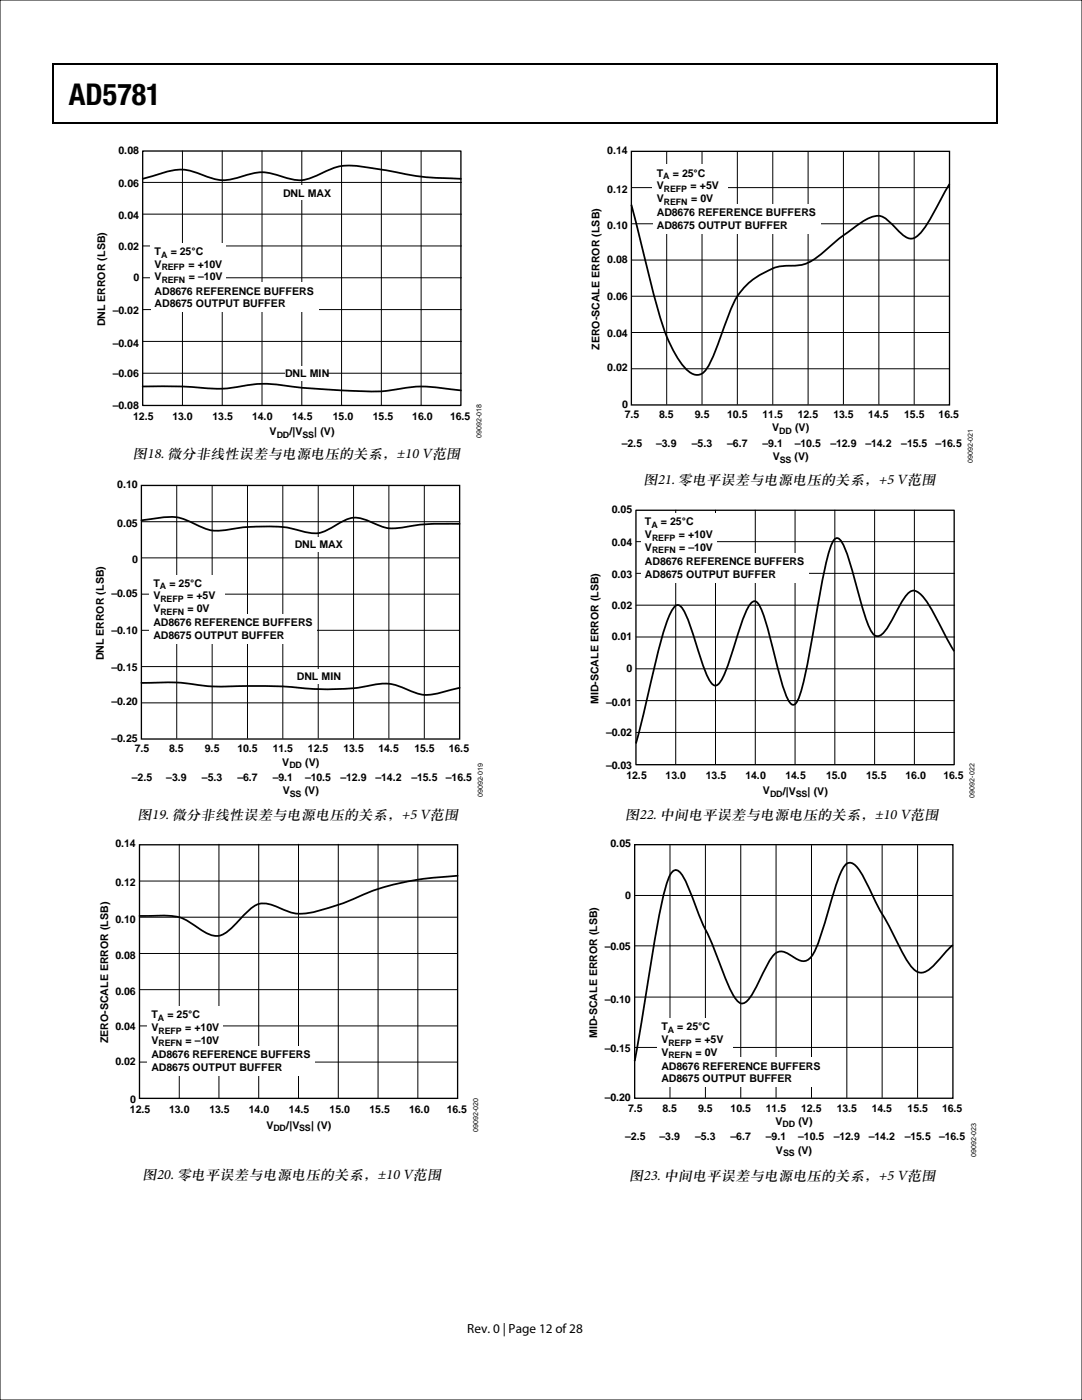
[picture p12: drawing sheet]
<svg xmlns="http://www.w3.org/2000/svg" width="216mm" height="279mm" viewBox="0 0 216 279" stroke-linecap="round" stroke-linejoin="round" font-family="sans-serif">
<path d="M10.5 12.7h.3v1h-.3zM198.8 12.7h.2v1h-.2zM198.8 12.7h.2v.3h-.2zM198.8 24.4h.2v.3h-.2z" fill="#000"/>
<path d="M10.5 12.8h188.3M10.7 13.7v11M198.9 13.7v11M10.5 24.5h188.3" fill="none" stroke="#000" stroke-width=".25"/>
<g fill="none" stroke="#000" stroke-width=".2">
<path d="M28.5 36.4h63.6M36.4 30.1v50.7M44.3 30.1v50.7M52.3 30.1v50.7M60.2 30.1v50.7M68.2 30.1v50.7M76.1 30.1v50.7M84 30.1v50.7M28.5 55.4h63.6M28.5 49.1h63.6M28.5 42.7h63.6M28.5 74.5h63.6"/>
<path d="M28.5 68.1h63.6M28.5 61.8h63.6"/>
</g>
<g fill="#fff">
<path d="M30.1 56.4h33.5v5.9h-33.5z"/>
<path d="M30.1 48.6h14.9v10.5h-14.9z"/>
<path d="M56.3 37.1h9.9v2.8h-9.9z"/>
<path d="M57 73.1h8.5v2.8h-8.5z"/>
</g>
<path d="M28.5 30.1h63.5v50.8h-63.5z" fill="none" stroke="#000" stroke-width=".26"/>
<path d="M28.5 35.7l.9-.2a24.5 24.5 0 0 1 7-1.7l1.8 .3 1.7 .6a9.5 9.5 0 0 0 8 .6 10.4 10.4 0 0 1 8.8 .1 7.5 7.5 0 0 0 7-.6 11.6 11.6 0 0 1 8.9-1.5l4.4 .7a62 62 0 0 0 15 1.7M28.5 77.1a118.9 118.9 0 0 1 15 .5l2.6-.2a29.2 29.2 0 0 1 13.2-.1l3.6 .3a127.6 127.6 0 0 0 14.1 .4l.9-.1a28.5 28.5 0 0 1 12.3-.2l1.8 .2" fill="none" stroke="#000" stroke-width=".35"/>
<g fill="none" stroke="#000" stroke-width=".2">
<path d="M35.3 97v50.4M42.3 97v50.4M49.4 97v50.4M56.4 97v50.4M63.5 97v50.4M70.5 97v50.4M77.6 97v50.4M84.7 97v50.4M28.2 118.6h63.5M28.2 111.3h63.5M28.2 104.1h63.5M28.2 133h63.5"/>
<path d="M28.2 125.8h63.5M28.2 140.3h63.5"/>
</g>
<g fill="#fff">
<path d="M29.8 122.6h33.5v5.8h-33.5z"/>
<path d="M29.8 114.7h15v10.6h-15z"/>
</g>
<path d="M28.2 96.9h63.5v50.6h-63.5z" fill="none" stroke="#000" stroke-width=".26"/>
<g fill="#fff">
<path d="M58.7 107.2h9.9v2.8h-9.9z"/>
<path d="M59.3 133.6h8.6v2.8h-8.6z"/>
</g>
<path d="M28.2 103.8l.8-.1a20.5 20.5 0 0 1 7.1-.3l2.3 1a9.2 9.2 0 0 0 7.1 1.3 40.7 40.7 0 0 1 12.5-.3l1.6 .4a7 7 0 0 0 7.1-.8l.7-.4a5.5 5.5 0 0 1 6.3-.6l.8 .4a8.2 8.2 0 0 0 6.3 .8 45.8 45.8 0 0 1 10.9-.7M28.2 136.3a52.2 52.2 0 0 1 13.4 .6l2.5 .1a136.6 136.6 0 0 1 19.4 .5h3.6a34.9 34.9 0 0 0 8.2-1 9.6 9.6 0 0 1 6.3 1.2 7.7 7.7 0 0 0 6.2 .6l3.9-1" fill="none" stroke="#000" stroke-width=".35"/>
<g fill="none" stroke="#000" stroke-width=".2">
<path d="M27.8 175.8h63.5M35.8 168.4v50.8M43.7 168.4v50.8M51.6 168.4v50.8M59.6 168.4v50.8M67.5 168.4v50.8M75.4 168.4v50.8M83.4 168.4v50.8M27.8 197.5h63.5M27.8 190.3h63.5M27.8 183h63.5M27.8 212h63.5"/>
<path d="M27.8 204.7h63.5"/>
</g>
<g fill="#fff">
<path d="M29.4 208.8h33.5v5.8h-33.5z"/>
<path d="M29.4 200.9h15v10.5h-15z"/>
</g>
<path d="M27.8 168.6h63.5v50.6h-63.5z" fill="none" stroke="#000" stroke-width=".26"/>
<path d="M91.3 174.8a55.1 55.1 0 0 0-19.4 4 45.3 45.3 0 0 1-11.5 3.5 9 9 0 0 1-4.8-1.2 5.1 5.1 0 0 0-4.7-.4l-1.4 1.1-2.2 2.3a8.5 8.5 0 0 1-3.6 2.7 7.2 7.2 0 0 1-4.8-2 8.9 8.9 0 0 0-6.7-2.1l-4.4 .1" fill="none" stroke="#000" stroke-width=".35"/>
<g fill="none" stroke="#000" stroke-width=".2">
<path d="M126 37.4h63.5M133 30.3v50.4M140.1 30.3v50.4M147.1 30.3v50.4M154.2 30.3v50.4M161.2 30.3v50.4M168.3 30.3v50.4M175.4 30.3v50.4M182.4 30.3v50.4M126 59.1h63.5M126 51.9h63.5M126 44.7h63.5"/>
<path d="M126 73.6h63.5M126 66.4h63.5"/>
</g>
<g fill="#fff">
<path d="M130.2 40.8h33.5v5.8h-33.5z"/>
<path d="M130.2 32.9h15.1v10.5h-15.1z"/>
</g>
<path d="M126 30.2h63.5v50.6h-63.5z" fill="none" stroke="#000" stroke-width=".26"/>
<path d="M189.5 36.7l-.7 1.1a61.8 61.8 0 0 1-5.1 8.7 2.2 2.2 0 0 1-3.4 .5l-1.4-1.3a10.9 10.9 0 0 0-2.8-2.5 4.2 4.2 0 0 0-3.8 .9l-1.6 1.1a66.9 66.9 0 0 0-7.3 5.9 7.7 7.7 0 0 1-6 1.9 10.4 10.4 0 0 0-6 2 13.5 13.5 0 0 0-5.9 7.5 88.4 88.4 0 0 1-4.3 10.8 2.24 2.24 0 0 1-3.7 .9 20.9 20.9 0 0 1-5.3-9.4l-1.8-6.1-4.4-17.8" fill="none" stroke="#000" stroke-width=".35"/>
<g fill="none" stroke="#000" stroke-width=".2">
<path d="M126.9 114.4h63.7M126.9 108.1h63.7M134.8 101.7v50.8M142.8 101.7v50.8M150.7 101.7v50.8M158.6 101.7v50.8M166.6 101.7v50.8M174.5 101.7v50.8M182.5 101.7v50.8M126.9 139.8h63.7M126.9 133.5h63.7M126.9 127.1h63.7"/>
<path d="M126.9 120.8h63.7M126.9 146.2h63.7"/>
</g>
<g fill="#fff">
<path d="M127.9 110.4h33.5v5.8h-33.5z"/>
<path d="M127.9 102.4h15v10.6h-15z"/>
</g>
<path d="M126.9 101.8h63.5v50.8h-63.5z" fill="none" stroke="#000" stroke-width=".26"/>
<path d="M190.4 130l-4-7.4a13.7 13.7 0 0 0-3.3-4.5l-.6-.2-.7 .1a7.3 7.3 0 0 0-2.4 3.1l-1.2 2.3a9.8 9.8 0 0 1-2.5 3.4l-.6 .2-.6-.2a9 9 0 0 1-2-4.1l-2.4-8.8a20.8 20.8 0 0 0-2.5-6.2l-.5-.3-.5 .2a12 12 0 0 0-1.8 4.8l-1.3 6.7a261.2 261.2 0 0 1-3.5 18.4l-.9 2.5-.5 .5-.5 .2-.4-.4a32.8 32.8 0 0 1-3-9l-1.5-5.8a16.5 16.5 0 0 0-2-5.2l-.5-.3-.5 .1a8.9 8.9 0 0 0-2.1 4l-2.2 6.6a18.6 18.6 0 0 1-2.6 5.9l-.5 .2-.6-.2a11 11 0 0 1-2.1-4.3l-2.1-6.6a14.5 14.5 0 0 0-2.1-4.6l-.5-.4-.6 .2a8.1 8.1 0 0 0-1.8 3.5 426.3 426.3 0 0 0-5.6 22.3l-.5 1.7" fill="none" stroke="#000" stroke-width=".35"/>
<path d="M126.6 178.7h63.5M133.7 168.7v50.4M140.8 168.7v50.4M147.8 168.7v50.4M154.9 168.7v50.4M161.9 168.7v50.4M169 168.7v50.4M176 168.7v50.4M183.1 168.7v50.4M126.6 199h63.5M126.6 188.8h63.5M126.6 209h63.5" fill="none" stroke="#000" stroke-width=".2"/>
<g fill="#fff">
<path d="M131.1 211.1h33.6v5.9h-33.6z"/>
<path d="M131.1 203.2h15.1v10.6h-15.1z"/>
</g>
<path d="M126.6 168.6h63.5v50.6h-63.5z" fill="none" stroke="#000" stroke-width=".26"/>
<path d="M190.1 188.6l-2.7 3a8.4 8.4 0 0 1-2.9 2.4 2.21 2.21 0 0 1-2.6-1 59.4 59.4 0 0 1-4.7-8.5 78.4 78.4 0 0 1-4.7-9 7.7 7.7 0 0 0-2.3-3.2l-.6-.1-.6 .2a8.4 8.4 0 0 0-2 3.7l-.5 1.6a100.4 100.4 0 0 1-4.1 12.4 2.27 2.27 0 0 1-3 1.5l-1.3-.7a3.8 3.8 0 0 0-2.6-1 4.3 4.3 0 0 0-2.4 2.6l-1.7 3.5a13.8 13.8 0 0 1-2.4 3.8l-.6 .4h-.6a5.6 5.6 0 0 1-2.1-2.8l-1.1-2.5a100.4 100.4 0 0 0-4.8-11.6l-2-5.2a14.4 14.4 0 0 0-2.1-4l-.5-.4-.5-.1a4.1 4.1 0 0 0-1.7 2.9 250.1 250.1 0 0 0-4.5 24.3l-1.9 11" fill="none" stroke="#000" stroke-width=".35"/>
<path d="M0 0h215.9v279.4h-215.9z" fill="none" stroke="#000" stroke-width=".2"/>
<text font-size="6" fill="#040000" x="13.8" y="21">AD5781</text>
<g font-size="2.9" fill="#060001">
<text x="26.5" y="91.4">图18. 微分非线性误差与电源电压的关系，±10 V范围</text>
<text x="128.4" y="96.6">图21. 零电平误差与电源电压的关系，+5 V范围</text>
<text x="27.4" y="163.5">图19. 微分非线性误差与电源电压的关系，+5 V范围</text>
<text x="124.8" y="163.4">图22. 中间电平误差与电源电压的关系，±10 V范围</text>
<text x="28.4" y="235.2">图20. 零电平误差与电源电压的关系，±10 V范围</text>
<text x="125.5" y="235.5">图23. 中间电平误差与电源电压的关系，+5 V范围</text>
</g>
<text font-size="2.6" x="93.2" y="266">Rev. 0 | Page 12 of 28</text>
<g font-size="2.1">
<text x="23.7" y="30.7">0.08</text>
<text x="121.2" y="30.7">0.14</text>
<text x="131.1" y="35.2">T</text>
<text x="134.3" y="35.2">= 25°C</text>
<text x="23.7" y="37.3">0.06</text>
<text x="56.5" y="39.3">DNL MAX</text>
<text x="121.2" y="38.4">0.12</text>
<text x="131.1" y="40.3">V</text>
<text x="131.1" y="37.8">V</text>
<text x="137.8" y="37.8">= +5V</text>
<text x="137.9" y="40.3">= 0V</text>
<text x="23.7" y="43.8">0.04</text>
<text x="121.2" y="45.7">0.10</text>
<text x="131.1" y="43.1">AD8676 REFERENCE BUFFERS</text>
<text x="131.1" y="45.7">AD8675 OUTPUT BUFFER</text>
<text x="23.7" y="49.9">0.02</text>
<text x="30.9" y="50.9">T</text>
<text x="30.9" y="53.4">V</text>
<text x="34.1" y="50.9">= 25°C</text>
<text x="37.6" y="53.4">= +10V</text>
<text x="121.2" y="52.6">0.08</text>
<text x="26.6" y="56">0</text>
<text x="30.9" y="56">V</text>
<text x="30.9" y="58.8">AD8676 REFERENCE</text>
<text x="37.7" y="56">= –10V</text>
<text x="52.7" y="58.8">BUFFERS</text>
<text x="121.2" y="59.8">0.06</text>
<text x="21" y="65.1" transform="rotate(-90 21 65.1)">DNL ERROR (LSB)</text>
<text x="22.5" y="62.6">–0.02</text>
<text x="30.9" y="61.3">AD8675 OUTPUT BUFFER</text>
<text x="22.5" y="69.2">–0.04</text>
<text x="119.7" y="69.8" transform="rotate(-90 119.7 69.8)">ZERO-SCALE ERROR (LSB)</text>
<text x="121.2" y="67.2">0.04</text>
<text x="22.5" y="75.3">–0.06</text>
<text x="56.9" y="75.2">DNL MIN</text>
<text x="121.2" y="74.1">0.02</text>
<text x="22.5" y="81.7">–0.08</text>
<text x="26.6" y="83.8">12.5</text>
<text x="34.4" y="83.8">13.0</text>
<text x="42.4" y="83.8">13.5</text>
<text x="50.3" y="83.8">14.0</text>
<text x="58.3" y="83.8">14.5</text>
<text x="66.4" y="83.8">15.0</text>
<text x="74.4" y="83.8">15.5</text>
<text x="82.3" y="83.8">16.0</text>
<text x="89.8" y="83.8">16.5</text>
<text x="124.1" y="81.4">0</text>
<text x="124.7" y="83.5">7.5</text>
<text x="131.5" y="83.5">8.5</text>
<text x="138.6" y="83.5">9.5</text>
<text x="145.1" y="83.5">10.5</text>
<text x="152.2" y="83.5">11.5</text>
<text x="159.2" y="83.5">12.5</text>
<text x="166.3" y="83.5">13.5</text>
<text x="173.3" y="83.5">14.5</text>
<text x="180.4" y="83.5">15.5</text>
<text x="187.3" y="83.5">16.5</text>
<text x="53.8" y="86.9">V</text>
<text x="57.8" y="86.9">/|V</text>
<text x="62.7" y="86.9">| (V)</text>
<text x="124.1" y="89.2">–2.5</text>
<text x="130.9" y="89.2">–3.9</text>
<text x="138.1" y="89.2">–5.3</text>
<text x="145.1" y="89.2">–6.7</text>
<text x="152.2" y="89.2">–9.1</text>
<text x="154.1" y="86.1">V</text>
<text x="158.6" y="89.2">–10.5</text>
<text x="158.6" y="86.1">(V)</text>
<text x="165.7" y="89.2">–12.9</text>
<text x="172.7" y="89.2">–14.2</text>
<text x="179.8" y="89.2">–15.5</text>
<text x="186.7" y="89.2">–16.5</text>
<text x="154.2" y="91.9">V</text>
<text x="158.6" y="91.9">(V)</text>
<text x="23.4" y="97.3">0.10</text>
<text x="23.4" y="105.1">0.05</text>
<text x="122.1" y="102.4">0.05</text>
<text x="128.7" y="104.8">T</text>
<text x="128.7" y="107.4">V</text>
<text x="131.9" y="104.8">= 25°C</text>
<text x="135.4" y="107.4">= +10V</text>
<text x="26.4" y="112.4">0</text>
<text x="58.8" y="109.4">DNL MAX</text>
<text x="122.1" y="109">0.04</text>
<text x="128.7" y="109.9">V</text>
<text x="128.7" y="112.7">AD867</text>
<text x="135.2" y="112.7">6 REFERENCE BUFFERS</text>
<text x="135.5" y="109.9">= –10V</text>
<text x="22.2" y="119.2">–0.05</text>
<text x="30.6" y="117.1">T</text>
<text x="30.6" y="119.6">V</text>
<text x="33.8" y="117.1">=</text>
<text x="35.6" y="117.1">25°C</text>
<text x="37.3" y="119.6">= +5V</text>
<text x="122.1" y="115.4">0.03</text>
<text x="128.7" y="115.3">AD867</text>
<text x="135.1" y="115.3">5 OUTPUT BUFFER</text>
<text x="30.6" y="125">AD8676 REFERENCE BUFFERS</text>
<text x="30.6" y="122.2">V</text>
<text x="37.4" y="122.2">= 0V</text>
<text x="122.1" y="121.6">0.02</text>
<text x="20.7" y="131.8" transform="rotate(-90 20.7 131.8)">DNL ERROR (LSB)</text>
<text x="22.2" y="126.5">–0.10</text>
<text x="30.6" y="127.5">AD8675 OUTPUT BUFFER</text>
<text x="122.1" y="127.8">0.01</text>
<text x="22.2" y="133.9">–0.15</text>
<text x="59.2" y="135.6">DNL MIN</text>
<text x="125" y="134.1">0</text>
<text x="22.2" y="140.8">–0.20</text>
<text x="119.4" y="140.5" transform="rotate(-90 119.4 140.5)">MID-SCALE ERROR (LSB)</text>
<text x="120.9" y="141">–0.01</text>
<text x="22.2" y="148.1">–0.25</text>
<text x="120.9" y="147">–0.02</text>
<text x="26.3" y="155.9">–2.5</text>
<text x="26.9" y="150.2">7.5</text>
<text x="33.2" y="155.9">–3.9</text>
<text x="33.8" y="150.2">8.5</text>
<text x="40.3" y="155.9">–5.3</text>
<text x="40.9" y="150.2">9.5</text>
<text x="47.4" y="150.2">10.5</text>
<text x="47.4" y="155.9">–6.7</text>
<text x="54.4" y="150.2">11.5</text>
<text x="54.4" y="155.9">–9.1</text>
<text x="56.3" y="152.8">V</text>
<text x="60.9" y="155.9">–10.5</text>
<text x="60.9" y="152.8">(V)</text>
<text x="61.4" y="150.2">12.5</text>
<text x="68" y="155.9">–12.9</text>
<text x="68.5" y="150.2">13.5</text>
<text x="74.9" y="155.9">–14.2</text>
<text x="75.5" y="150.2">14.5</text>
<text x="82.1" y="155.9">–15.5</text>
<text x="82.7" y="150.2">15.5</text>
<text x="89" y="155.9">–16.5</text>
<text x="89.6" y="150.2">16.5</text>
<text x="120.9" y="153.4">–0.03</text>
<text x="125" y="155.5">12.5</text>
<text x="132.8" y="155.5">13.0</text>
<text x="140.8" y="155.5">13.5</text>
<text x="148.7" y="155.5">14.0</text>
<text x="156.7" y="155.5">14.5</text>
<text x="164.8" y="155.5">15.0</text>
<text x="172.8" y="155.5">15.5</text>
<text x="180.7" y="155.5">16.0</text>
<text x="188.2" y="155.5">16.5</text>
<text x="56.4" y="158.5">V</text>
<text x="60.8" y="158.5">(V)</text>
<text x="152.2" y="158.6">V</text>
<text x="156.2" y="158.6">/|V</text>
<text x="161.1" y="158.6">| (V)</text>
<text x="23" y="169.1">0.14</text>
<text x="121.8" y="169">0.05</text>
<text x="23" y="176.8">0.12</text>
<text x="124.8" y="179.4">0</text>
<text x="23" y="184.1">0.10</text>
<text x="23" y="191.4">0.08</text>
<text x="120.7" y="189.6">–0.05</text>
<text x="23" y="198.6">0.06</text>
<text x="30.2" y="203.2">T</text>
<text x="33.4" y="203.2">= 25°C</text>
<text x="120.7" y="200.1">–0.10</text>
<text x="21.6" y="208.2" transform="rotate(-90 21.6 208.2)">ZERO-SCALE ERROR (LSB)</text>
<text x="23" y="205.6">0.04</text>
<text x="30.2" y="208.3">V</text>
<text x="30.2" y="205.8">V</text>
<text x="37" y="205.8">= +10V</text>
<text x="37" y="208.3">= –10V</text>
<text x="119.1" y="207.2" transform="rotate(-90 119.1 207.2)">MID-SCALE ERROR (LSB)</text>
<text x="120.7" y="210">–0.15</text>
<text x="132" y="205.6">T</text>
<text x="132" y="208.1">V</text>
<text x="135.1" y="205.6">= 25°C</text>
<text x="138.7" y="208.1">= +5V</text>
<text x="23" y="212.4">0.02</text>
<text x="30.2" y="211.2">AD8676 REFERENCE BUFFERS</text>
<text x="30.2" y="213.7">AD8675 OUTPUT BUFFER</text>
<text x="132" y="213.5">AD8676 REFERENCE BUFFERS</text>
<text x="132" y="210.7">V</text>
<text x="138.8" y="210.7">= 0V</text>
<text x="26" y="220.1">0</text>
<text x="120.7" y="219.8">–0.20</text>
<text x="125.3" y="221.8">7.5</text>
<text x="132" y="216">AD8675 OUTPUT BUFFER</text>
<text x="132.2" y="221.8">8.5</text>
<text x="139.3" y="221.8">9.5</text>
<text x="145.8" y="221.8">10.5</text>
<text x="152.8" y="221.8">11.5</text>
<text x="159.9" y="221.8">12.5</text>
<text x="167" y="221.8">13.5</text>
<text x="173.9" y="221.8">14.5</text>
<text x="181.1" y="221.8">15.5</text>
<text x="188" y="221.8">16.5</text>
<text x="25.9" y="222.2">12.5</text>
<text x="33.7" y="222.2">13.0</text>
<text x="41.8" y="222.2">13.5</text>
<text x="49.7" y="222.2">14.0</text>
<text x="53.1" y="225.2">V</text>
<text x="57.1" y="225.2">/|V</text>
<text x="57.6" y="222.2">14.5</text>
<text x="62.1" y="225.2">| (V)</text>
<text x="65.8" y="222.2">15.0</text>
<text x="73.7" y="222.2">15.5</text>
<text x="81.6" y="222.2">16.0</text>
<text x="89.2" y="222.2">16.5</text>
<text x="124.7" y="227.6">–2.5</text>
<text x="131.6" y="227.6">–3.9</text>
<text x="138.7" y="227.6">–5.3</text>
<text x="145.8" y="227.6">–6.7</text>
<text x="152.8" y="227.6">–9.1</text>
<text x="154.7" y="224.5">V</text>
<text x="159.3" y="227.6">–10.5</text>
<text x="159.3" y="224.5">(V)</text>
<text x="166.4" y="227.6">–12.9</text>
<text x="173.3" y="227.6">–14.2</text>
<text x="180.5" y="227.6">–15.5</text>
<text x="187.4" y="227.6">–16.5</text>
<text x="154.8" y="230.2">V</text>
<text x="159.2" y="230.2">(V)</text>
</g>
<g font-size="1.8">
<text x="132.4" y="35.8">A</text>
<text x="132.5" y="38.3">REFP</text>
<text x="132.5" y="40.9">REFN</text>
<text x="32.2" y="51.4">A</text>
<text x="32.3" y="54">REFP</text>
<text x="32.3" y="56.5">REFN</text>
<text x="55.2" y="87.4">DD</text>
<text x="60.3" y="87.4">SS</text>
<text x="155.5" y="86.6">DD</text>
<text x="155.6" y="92.4">SS</text>
<text x="130" y="105.4">A</text>
<text x="130.1" y="107.9">REFP</text>
<text x="130.1" y="110.4">REFN</text>
<text x="31.9" y="117.6">A</text>
<text x="32" y="120.1">REFP</text>
<text x="32" y="122.7">REFN</text>
<text x="57.7" y="153.3">DD</text>
<text x="57.8" y="159.1">SS</text>
<text x="153.6" y="159.1">DD</text>
<text x="158.8" y="159.1">SS</text>
<text x="31.5" y="203.8">A</text>
<text x="31.6" y="206.3">REFP</text>
<text x="31.6" y="208.9">REFN</text>
<text x="133.3" y="206.1">A</text>
<text x="133.4" y="208.7">REFP</text>
<text x="133.4" y="211.2">REFN</text>
<text x="54.6" y="225.8">DD</text>
<text x="59.7" y="225.8">SS</text>
<text x="156.2" y="225">DD</text>
<text x="156.3" y="230.8">SS</text>
</g>
<g font-size="1.4">
<text x="96.1" y="87.5" transform="rotate(-90 96.1 87.5)">09092-018</text>
<text x="194.1" y="92.5" transform="rotate(-90 194.1 92.5)">09092-021</text>
<text x="96.4" y="159.1" transform="rotate(-90 96.4 159.1)">09092-019</text>
<text x="194.5" y="159.2" transform="rotate(-90 194.5 159.2)">09092-022</text>
<text x="95.4" y="225.8" transform="rotate(-90 95.4 225.8)">09092-020</text>
<text x="194.8" y="230.8" transform="rotate(-90 194.8 230.8)">09092-023</text>
</g>
</svg>
